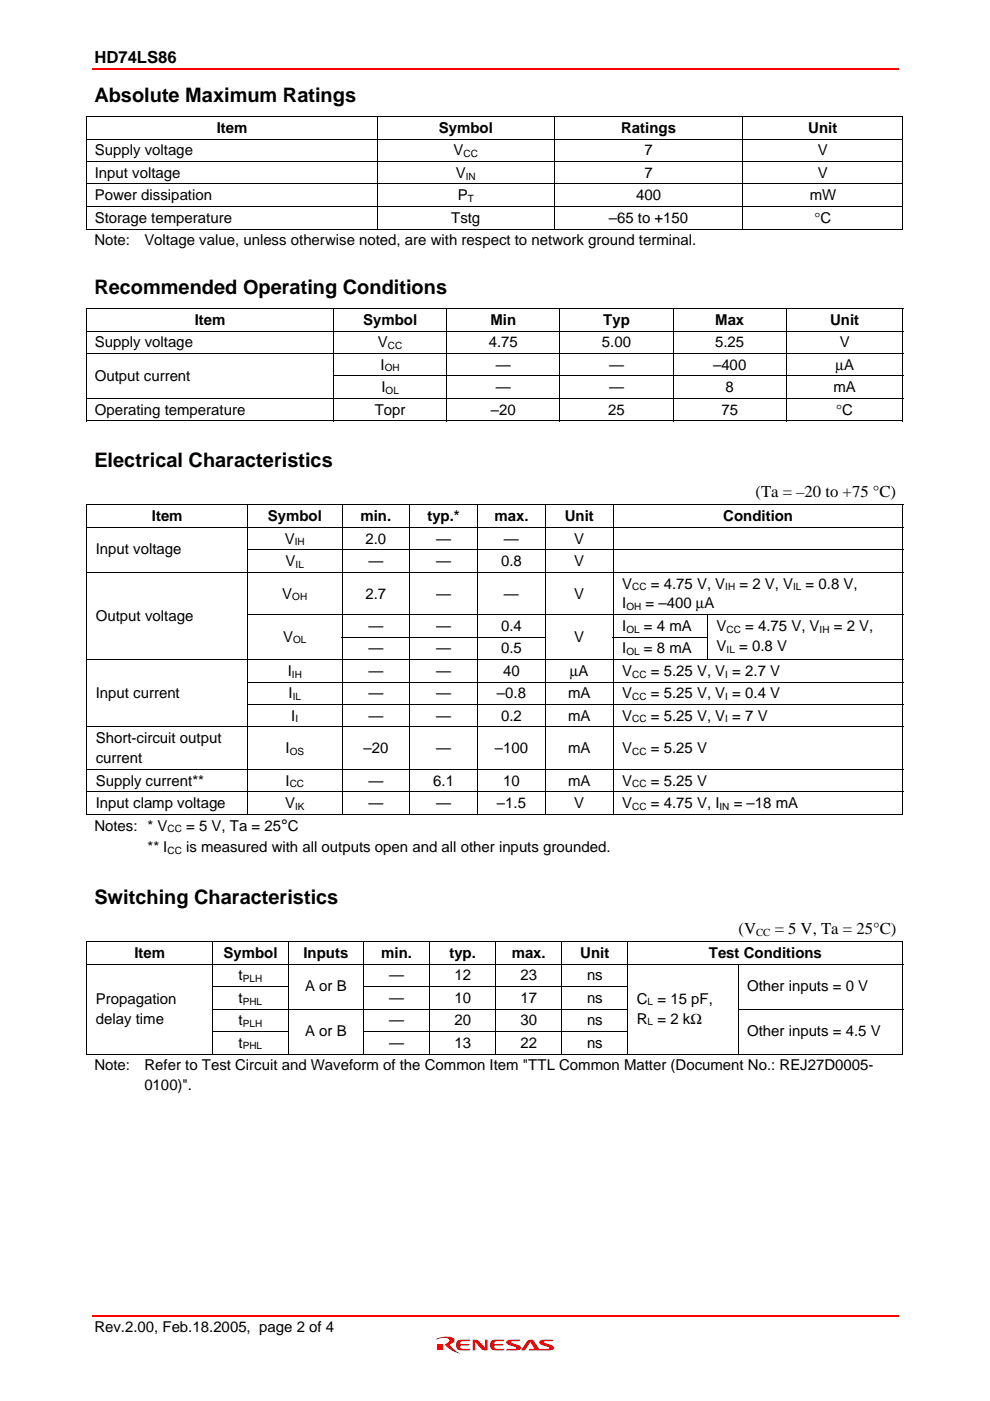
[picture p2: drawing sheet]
<svg xmlns="http://www.w3.org/2000/svg" width="210mm" height="297mm" viewBox="0 0 210 297" stroke-linecap="round" stroke-linejoin="round" font-family="sans-serif">
<path d="M19.5 14.6h171.1M19.5 279h171.1" fill="none" stroke="#f00" stroke-width=".34"/>
<g fill="#ee1b2d">
<path d="M100.2 284a1.38 1.38 0 0 1 1.3 .3l1.4 1.4v-1.7h.5v2.3a1.34 1.34 0 0 1-1.3-.3l-1.4-1.4v1.7h-.5z"/>
<path d="M96.9 284.3l.6-.2 2.2-.1-.2 .3-1.7 .1-.2 .4v.2h2l-.3 .3h-1.7l.1 .5 .2 .1 1.9 .1-.3 .3a3.3 3.3 0 0 1-2.6-.3l-.2-.5z"/>
<path d="M104.1 284.3l.6-.2 2.3-.1-.2 .3-1.8 .1-.2 .4v.2h2l-.3 .3h-1.7l.1 .5 .2 .1 1.9 .1-.3 .3a3.3 3.3 0 0 1-2.6-.3l-.1-.5z"/>
<path d="M107.4 284.4l.5-.3 2.4-.1-.2 .3-1.8 .1v.2l.5 .2a1.91 1.91 0 0 1 1.7 .9l-.3 .4-.3 .2h-2.6l.2-.3 2-.1v-.2l-.4-.2a1.91 1.91 0 0 1-1.8-.9z"/>
<path d="M111.9 284.2l1.1-.2 1.3 2 2.2-.1v-.2l-.4-.2a1.91 1.91 0 0 1-1.8-.9l.3-.4 .3-.1 2.4-.1-.2 .3-1.8 .1v.2l.5 .2a1.91 1.91 0 0 1 1.7 .9l-.3 .4-.3 .2h-4.8l.2-.3h1l-.8-1.4-1.2 1.7h-.8z"/>
<path d="M92.7 285.1h1.1v1.1h-1.1z"/>
<path d="M92.5 283.8h.1a4.4 4.4 0 0 1 3.6-.1 .85 .85 0 0 1-.7 1.3 3.2 3.2 0 0 0 2.1 2 5 5 0 0 1-3.2-2l.1-.1a.89 .89 0 0 0 .8-.8 2.34 2.34 0 0 0-2.6-.1l-.2 .1z"/>
</g>
<g fill="#000">
<path d="M18.3 24.6h.2v.2h-.2zM191.4 24.6h.1v.2h-.1zM191.4 48.5h.1v.1h-.1zM18.3 65.3h.2v.2h-.2zM18.3 79.6h.2v.2h-.2zM191.4 65.3h.1v.2h-.1zM191.4 89.2h.1v.1h-.1zM18.3 107h.2v.1h-.2zM18.3 116.5h.2v.1h-.2zM191.4 107h.1v.1h-.1zM18.3 130.2h.2v.2h-.2zM18.3 135h.2v.2h-.2z"/>
<path d="M52.4 135h.2v.2h-.2zM191.4 135h.1v.2h-.1zM18.3 144.5h.2v.2h-.2zM18.3 149.3h.2v.2h-.2zM191.4 172.6h.1v.2h-.1zM18.3 199.6h.2v.1h-.2zM191.4 199.6h.1v.1h-.1zM18.3 209.1h.2v.2h-.2zM18.3 213.8h.2v.2h-.2zM18.3 218.6h.2v.2h-.2zM133 204.3h.2v.2h-.2zM133 209.1h.2v.2h-.2z"/>
<path d="M133 213.8h.2v.2h-.2zM133 218.6h.2v.2h-.2zM156.4 209.1h.2v.2h-.2zM156.4 218.6h.2v.2h-.2zM191.4 209.1h.1v.2h-.1zM191.4 218.6h.1v.2h-.1zM191.4 223.4h.1v.2h-.1z"/>
</g>
<g fill="none" stroke="#000" stroke-width=".21">
<path d="M18.3 24.7h173.2M18.3 29.5h173.2M18.3 34.2h173.2M18.3 39h173.2M18.4 24.8v4.6M18.4 29.6v4.6M18.4 34.3v4.6M18.4 39.1v4.6M80 24.8v4.6M80 29.6v4.6M80 34.3v4.6M80 39.1v4.6"/>
<path d="M117.5 24.8v4.6M117.5 29.6v4.6M117.5 34.3v4.6M117.5 39.1v4.6M157.5 24.8v4.6M157.5 29.6v4.6M157.5 34.3v4.6M157.5 39.1v4.6M191.5 24.8v4.6M191.5 29.6v4.6M191.5 34.3v4.6M191.5 39.1v4.6"/>
<path d="M18.3 43.8h173.2M18.3 48.6h61.6M18.4 43.9v4.7M80 43.9v4.7M80.1 48.6h37.3M117.5 43.9v4.7M117.6 48.6h39.8M157.5 43.9v4.7M157.6 48.6h33.8M191.5 43.9v4.7M18.3 65.4h173.2M18.3 70.2h173.2"/>
<path d="M18.3 75h173.2M18.4 65.5v4.6M18.4 70.3v4.6M18.4 75v4.6M18.4 79.8v4.6M70.6 79.7h120.9M70.7 65.5v4.6M70.7 70.3v4.6M70.7 75v4.6M70.7 79.8v4.6M94.7 65.5v4.6M94.7 70.3v4.6"/>
<path d="M94.7 75v4.6M94.7 79.8v4.6M118.7 65.5v4.6M118.7 70.3v4.6M118.7 75v4.6M118.7 79.8v4.6M142.7 65.5v4.6M142.7 70.3v4.6M142.7 75v4.6M142.7 79.8v4.6M166.8 65.5v4.6M166.8 70.3v4.6"/>
<path d="M166.8 75v4.6M166.8 79.8v4.6M191.5 65.5v4.6M191.5 70.3v4.6M191.5 75v4.6M191.5 79.8v4.6M18.3 84.5h173.2M18.3 89.2h52.3M18.4 84.6v4.7M70.7 84.6v4.7M70.8 89.2h23.8M94.7 84.6v4.7"/>
<path d="M94.8 89.2h23.8M118.7 84.6v4.7M118.8 89.2h23.8M142.7 84.6v4.7M142.8 89.2h23.9M166.8 84.6v4.7M166.8 89.2h24.6M191.5 84.6v4.7M18.3 107h173.2M18.3 111.8h173.2M18.4 107.1v4.6M18.4 111.9v4.6"/>
<path d="M18.4 116.6v4.6M52.4 116.6h139.1M52.5 107.1v4.6M52.5 111.9v4.6M52.5 116.6v4.6M72.5 107.1v4.6M72.5 111.9v4.6M72.5 116.6v4.6M86.9 107.1v4.6M86.9 111.9v4.6M86.9 116.6v4.6M101.3 107.1v4.6"/>
<path d="M101.3 111.9v4.6M101.3 116.6v4.6M115.6 107.1v4.6M115.6 111.9v4.6M115.6 116.6v4.6M130 107.1v4.6M130 111.9v4.6M130 116.6v4.6M191.5 107.1v4.6M191.5 111.9v4.6M191.5 116.6v4.6M18.3 121.3h173.2"/>
<path d="M18.3 139.8h173.2M18.4 121.4v8.8M18.4 130.4v4.6M18.4 135.2v4.6M18.4 139.9v4.6M52.4 130.3h139.1M52.5 121.4v8.8M52.5 130.4v4.6M52.5 135.2v4.6M52.5 139.9v4.6M72.4 135.1h43.3M72.5 121.4v8.8"/>
<path d="M72.5 130.4v4.6M72.5 135.2v4.6M72.5 139.9v4.6M86.9 121.4v8.8M86.9 130.4v4.6M86.9 135.2v4.6M86.9 139.9v4.6M101.3 121.4v8.8M101.3 130.4v4.6M101.3 135.2v4.6M101.3 139.9v4.6M115.6 121.4v8.8"/>
<path d="M115.6 130.4v4.6M115.6 135.2v4.6M115.6 139.9v4.6M129.9 135.1h20.2M130 121.4v8.8M130 130.4v4.6M130 135.2v4.6M130 139.9v4.6M150 130.4v4.6M150 135.2v4.6M191.5 121.4v8.8M191.5 130.4v4.6"/>
<path d="M191.5 135.2v4.6M191.5 139.9v4.6M18.3 154.1h173.2M18.4 144.7v4.6M18.4 149.5v4.6M18.4 154.2v8.8M52.4 144.6h139.1M52.4 149.4h139.1M52.5 144.7v4.6M52.5 149.5v4.6M52.5 154.2v8.8M72.5 144.7v4.6"/>
<path d="M72.5 149.5v4.6M72.5 154.2v8.8M86.9 144.7v4.6M86.9 149.5v4.6M86.9 154.2v8.8M101.3 144.7v4.6M101.3 149.5v4.6M101.3 154.2v8.8M115.6 144.7v4.6M115.6 149.5v4.6M115.6 154.2v8.8M130 144.7v4.6"/>
<path d="M130 149.5v4.6M130 154.2v8.8M191.5 144.7v4.6M191.5 149.5v4.6M191.5 154.2v8.8M18.3 163.1h173.2M18.3 167.9h173.2M18.3 172.7h34.1M18.4 163.2v4.6M18.4 168v4.8M52.5 163.2v4.6M52.5 168v4.8"/>
<path d="M52.6 172.7h19.8M72.5 163.2v4.6M72.5 168v4.8M72.6 172.7h14.2M86.9 163.2v4.6M86.9 168v4.8M87 172.7h14.2M101.3 163.2v4.6M101.3 168v4.8M101.3 172.7h14.2M115.6 163.2v4.6M115.6 168v4.8"/>
<path d="M115.7 172.7h14.2M130 163.2v4.6M130 168v4.8M130.1 172.7h61.3M191.5 163.2v4.6M191.5 168v4.8M18.3 199.6h173.2M18.4 199.7v4.6M45.1 199.7v4.6M61.1 199.7v4.6M77.1 199.7v4.6M91.1 199.7v4.6"/>
<path d="M105.1 199.7v4.6M119.1 199.7v4.6M133.1 199.7v4.6M191.5 199.7v4.6M18.3 204.4h114.7M18.4 204.5v4.6M18.4 209.3v4.5M18.4 214v4.6M18.4 218.8v4.8M45 209.2h16.2M45 213.9h88M45 218.7h16.2"/>
<path d="M45.1 204.5v4.6M45.1 209.3v4.5M45.1 214v4.6M45.1 218.8v4.8M61.1 204.5v4.6M61.1 209.3v4.5M61.1 214v4.6M61.1 218.8v4.8M77 209.2h56M77 218.7h56M77.1 204.5v4.6M77.1 209.3v4.5"/>
<path d="M77.1 214v4.6M77.1 218.8v4.8M91.1 204.5v4.6M91.1 209.3v4.5M91.1 214v4.6M91.1 218.8v4.8M105.1 204.5v4.6M105.1 209.3v4.5M105.1 214v4.6M105.1 218.8v4.8M119.1 204.5v4.6M119.1 209.3v4.5"/>
<path d="M119.1 214v4.6M119.1 218.8v4.8M133.1 204.5v4.6M133.1 209.3v4.5M133.1 214v4.6M133.1 218.8v4.8M133.2 204.4h58.3M156.4 213.9h35.1M156.5 204.5v4.6M156.5 209.3v4.5M156.5 214v4.6M156.5 218.8v4.8"/>
<path d="M191.5 204.5v4.6M191.5 209.3v4.5M191.5 214v4.6M191.5 218.8v4.8M18.3 223.5h26.7M45.2 223.5h15.8M61.2 223.5h15.8M77.2 223.5h13.8M91.2 223.5h13.8M105.2 223.5h13.8M119.2 223.5h13.8M133.2 223.5h23.2"/>
<path d="M156.6 223.5h34.8"/>
</g>
<g font-size="4.2">
<text x="20" y="21.7">Absolute Maximum Ratings</text>
<text x="20" y="62.4">Recommended Operating Conditions</text>
<text x="20" y="99.1">Electrical Characteristics</text>
<text x="20" y="191.7">Switching Characteristics</text>
</g>
<g font-size="3.5">
<text x="20" y="13.3">HD74LS86</text>
<text x="160.2" y="105.4">(Ta = –20 to +75 °C)</text>
<text x="156.6" y="198">(V</text>
<text x="164.3" y="198">= 5 V, Ta = 25°C)</text>
</g>
<g font-size="3.2">
<text x="46" y="28.2">Item</text>
<text x="93" y="28.2">Symbol</text>
<text x="131.7" y="28.2">Ratings</text>
<text x="171.4" y="28.2">Unit</text>
<text x="20.1" y="32.9">Supply voltage</text>
<text x="96.2" y="32.9">V</text>
<text x="136.6" y="32.9">7</text>
<text x="173.4" y="32.9">V</text>
<text x="20.1" y="37.7">Input voltage</text>
<text x="96.6" y="37.7">V</text>
<text x="136.6" y="37.7">7</text>
<text x="173.4" y="37.7">V</text>
<text x="20.1" y="42.5">Power dissipation</text>
<text x="20.1" y="47.2">Storage temperature</text>
<text x="95.7" y="47.2">Tstg</text>
<text x="97.1" y="42.5">P</text>
<text x="129.1" y="47.2">–65 to +150</text>
<text x="134.9" y="42.5">400</text>
<text x="171.7" y="42.5">mW</text>
<text x="172.7" y="47.2">°C</text>
<text x="20" y="52">Note:</text>
<text x="30.6" y="52">Voltage value, unless otherwise noted, are with respect to network ground terminal.</text>
<text x="41.3" y="68.9">Item</text>
<text x="77" y="68.9">Symbol</text>
<text x="104" y="68.9">Min</text>
<text x="127.9" y="68.9">Typ</text>
<text x="151.6" y="68.9">Max</text>
<text x="176" y="68.9">Unit</text>
<text x="20.1" y="73.6">Supply voltage</text>
<text x="80.1" y="73.6">V</text>
<text x="103.6" y="73.6">4.75</text>
<text x="127.6" y="73.6">5.00</text>
<text x="151.6" y="73.6">5.25</text>
<text x="178" y="73.6">V</text>
<text x="20.1" y="80.7">Output current</text>
<text x="80.7" y="78.4">I</text>
<text x="80.9" y="83.2">I</text>
<text x="105.1" y="83.2">—</text>
<text x="105.1" y="78.4">—</text>
<text x="129.1" y="78.4">—</text>
<text x="129.1" y="83.2">—</text>
<text x="151.2" y="78.4">–400</text>
<text x="153.8" y="83.2">8</text>
<text x="176.7" y="83.2">mA</text>
<text x="177.1" y="78.4">µA</text>
<text x="20.1" y="87.9">Operating temperature</text>
<text x="79.4" y="87.9">Topr</text>
<text x="104.1" y="87.9">–20</text>
<text x="129" y="87.9">25</text>
<text x="153" y="87.9">75</text>
<text x="177.3" y="87.9">°C</text>
<text x="32.2" y="110.5">Item</text>
<text x="56.8" y="110.5">Symbol</text>
<text x="76.4" y="110.5">min.</text>
<text x="90.6" y="110.5">typ.*</text>
<text x="104.8" y="110.5">max.</text>
<text x="119.7" y="110.5">Unit</text>
<text x="153.3" y="110.5">Condition</text>
<text x="20.3" y="117.5">Input voltage</text>
<text x="60.4" y="115.3">V</text>
<text x="77.5" y="115.3">2.0</text>
<text x="92.5" y="115.3">—</text>
<text x="106.9" y="115.3">—</text>
<text x="121.8" y="115.3">V</text>
<text x="60.6" y="120">V</text>
<text x="78.1" y="120">—</text>
<text x="92.5" y="120">—</text>
<text x="106.2" y="120">0.8</text>
<text x="121.8" y="120">V</text>
<text x="131.9" y="124.8">V</text>
<text x="138" y="124.8">= 4.75 V, V</text>
<text x="156.8" y="124.8">= 2 V, V</text>
<text x="170.8" y="124.8">= 0.8 V,</text>
<text x="20.3" y="131.6">Output voltage</text>
<text x="59.9" y="126.9">V</text>
<text x="77.5" y="126.9">2.7</text>
<text x="92.5" y="126.9">—</text>
<text x="106.9" y="126.9">—</text>
<text x="121.8" y="126.9">V</text>
<text x="131.9" y="129">I</text>
<text x="136.9" y="129">= –400 µA</text>
<text x="60" y="136.1">V</text>
<text x="78.1" y="133.8">—</text>
<text x="92.5" y="133.8">—</text>
<text x="106.2" y="133.8">0.4</text>
<text x="121.8" y="136.1">V</text>
<text x="131.9" y="133.8">I</text>
<text x="136.5" y="133.8">= 4 mA</text>
<text x="151.9" y="133.8">V</text>
<text x="158" y="133.8">= 4.75 V, V</text>
<text x="176.8" y="133.8">= 2 V,</text>
<text x="61" y="143.3">I</text>
<text x="78.1" y="138.5">—</text>
<text x="78.1" y="143.3">—</text>
<text x="92.5" y="143.3">—</text>
<text x="92.5" y="138.5">—</text>
<text x="106.2" y="138.5">0.5</text>
<text x="106.7" y="143.3">40</text>
<text x="120.8" y="143.3">µA</text>
<text x="131.9" y="138.5">I</text>
<text x="131.9" y="143.3">V</text>
<text x="136.5" y="138.5">= 8 mA</text>
<text x="138" y="143.3">= 5.25 V, V = 2.7 V</text>
<text x="151.9" y="138">V</text>
<text x="156.7" y="138">= 0.8 V</text>
<text x="20.3" y="148">Input current</text>
<text x="61.2" y="148.1">I</text>
<text x="78.1" y="148.1">—</text>
<text x="92.5" y="148.1">—</text>
<text x="105.4" y="148.1">–0.8</text>
<text x="120.4" y="148.1">mA</text>
<text x="131.9" y="148.1">V</text>
<text x="138" y="148.1">= 5.25 V, V = 0.4 V</text>
<text x="61.8" y="152.8">I</text>
<text x="78.1" y="152.8">—</text>
<text x="92.5" y="152.8">—</text>
<text x="106.2" y="152.8">0.2</text>
<text x="120.4" y="152.8">mA</text>
<text x="131.9" y="152.8">V</text>
<text x="138" y="152.8">= 5.25 V, V = 7 V</text>
<text x="20.3" y="157.6">Short-circuit output</text>
<text x="20.3" y="161.8">current</text>
<text x="60.5" y="159.7">I</text>
<text x="77.1" y="159.7">–20</text>
<text x="92.5" y="159.7">—</text>
<text x="104.9" y="159.7">–100</text>
<text x="120.4" y="159.7">mA</text>
<text x="131.9" y="159.7">V</text>
<text x="138" y="159.7">= 5.25 V</text>
<text x="20.3" y="166.6">Supply current**</text>
<text x="60.5" y="166.6">I</text>
<text x="78.1" y="166.6">—</text>
<text x="91.9" y="166.6">6.1</text>
<text x="106.7" y="166.6">10</text>
<text x="120.4" y="166.6">mA</text>
<text x="131.9" y="166.6">V</text>
<text x="138" y="166.6">= 5.25 V</text>
<text x="20.3" y="171.3">Input clamp voltage</text>
<text x="60.5" y="171.3">V</text>
<text x="78.1" y="171.3">—</text>
<text x="92.5" y="171.3">—</text>
<text x="105.4" y="171.3">–1.5</text>
<text x="121.8" y="171.3">V</text>
<text x="131.9" y="171.3">V</text>
<text x="138" y="171.3">= 4.75 V, I</text>
<text x="155.6" y="171.3">= –18 mA</text>
<text x="20" y="176.1">Notes: * V</text>
<text x="39.5" y="176.1">= 5 V, Ta = 25°C</text>
<text x="31.3" y="180.7">** I</text>
<text x="39.5" y="180.7">is measured with all outputs open and all other inputs grounded.</text>
<text x="28.5" y="203.1">Item</text>
<text x="47.4" y="203.1">Symbol</text>
<text x="64.3" y="203.1">Inputs</text>
<text x="80.8" y="203.1">min.</text>
<text x="95.3" y="203.1">typ.</text>
<text x="108.5" y="203.1">max.</text>
<text x="123" y="203.1">Unit</text>
<text x="150.3" y="203.1">Test Conditions</text>
<text x="50.6" y="207.9">t</text>
<text x="82.5" y="207.9">—</text>
<text x="96.3" y="207.9">12</text>
<text x="110.4" y="207.9">23</text>
<text x="124.5" y="207.9">ns</text>
<text x="20.3" y="212.8">Propagation</text>
<text x="50.6" y="212.6">t</text>
<text x="64.7" y="210.1">A or B</text>
<text x="82.5" y="212.6">—</text>
<text x="96.3" y="212.6">10</text>
<text x="110.4" y="212.6">17</text>
<text x="124.5" y="212.6">ns</text>
<text x="135" y="212.8">C = 15 pF,</text>
<text x="158.4" y="210.1">Other inputs = 0 V</text>
<text x="20.3" y="217">delay time</text>
<text x="50.6" y="217.4">t</text>
<text x="64.7" y="219.7">A or B</text>
<text x="82.5" y="217.4">—</text>
<text x="96.3" y="217.4">20</text>
<text x="110.4" y="217.4">30</text>
<text x="124.5" y="217.4">ns</text>
<text x="135" y="217">R = 2 kΩ</text>
<text x="158.4" y="219.7">Other inputs = 4.5 V</text>
<text x="20" y="226.9">Note:</text>
<text x="30.6" y="226.9">Refer to Test Circuit and Waveform of the Common Item &quot;TTL Common Matter (Document No.: REJ27D0005-</text>
<text x="50.6" y="222.1">t</text>
<text x="82.5" y="222.1">—</text>
<text x="96.3" y="222.1">13</text>
<text x="110.4" y="222.1">22</text>
<text x="124.5" y="222.1">ns</text>
<text x="30.6" y="231.2">0100)&quot;.</text>
<text x="20" y="282.4">Rev.2.00, Feb.18.2005, page 2 of 4</text>
</g>
<text font-size="2.3" x="160.3" y="198.5">CC</text>
<g font-size="2.1">
<text x="98.3" y="33.3">CC</text>
<text x="98.8" y="38.1">IN</text>
<text x="99.2" y="42.8">T</text>
<text x="82.3" y="74">CC</text>
<text x="81.6" y="78.8">OH</text>
<text x="81.7" y="83.5">OL</text>
<text x="62.5" y="115.6">IH</text>
<text x="62.7" y="120.4">IL</text>
<text x="134" y="125.2">CC</text>
<text x="153.8" y="125.2">IH</text>
<text x="168.2" y="125.2">IL</text>
<text x="62" y="127.3">OH</text>
<text x="132.8" y="129.4">OH</text>
<text x="62.1" y="136.4">OL</text>
<text x="132.8" y="134.1">OL</text>
<text x="154.1" y="134.2">CC</text>
<text x="173.8" y="134.2">IH</text>
<text x="61.9" y="143.7">IH</text>
<text x="132.8" y="138.9">OL</text>
<text x="134" y="143.7">CC</text>
<text x="153.8" y="143.7">I</text>
<text x="154.1" y="138.4">IL</text>
<text x="62.1" y="148.4">IL</text>
<text x="134" y="148.4">CC</text>
<text x="153.8" y="148.4">I</text>
<text x="62.7" y="153.2">I</text>
<text x="134" y="153.2">CC</text>
<text x="153.8" y="153.2">I</text>
<text x="61.4" y="160.1">OS</text>
<text x="134" y="160.1">CC</text>
<text x="61.4" y="166.9">CC</text>
<text x="134" y="166.9">CC</text>
<text x="62.6" y="171.7">IK</text>
<text x="134" y="171.7">CC</text>
<text x="152.6" y="171.7">IN</text>
<text x="35.5" y="176.5">CC</text>
<text x="35.5" y="181.1">CC</text>
<text x="51.5" y="208.2">PLH</text>
<text x="51.5" y="213">PHL</text>
<text x="137.3" y="213.2">L</text>
<text x="51.5" y="217.7">PLH</text>
<text x="137.3" y="217.4">L</text>
<text x="51.5" y="222.5">PHL</text>
</g>
</svg>
